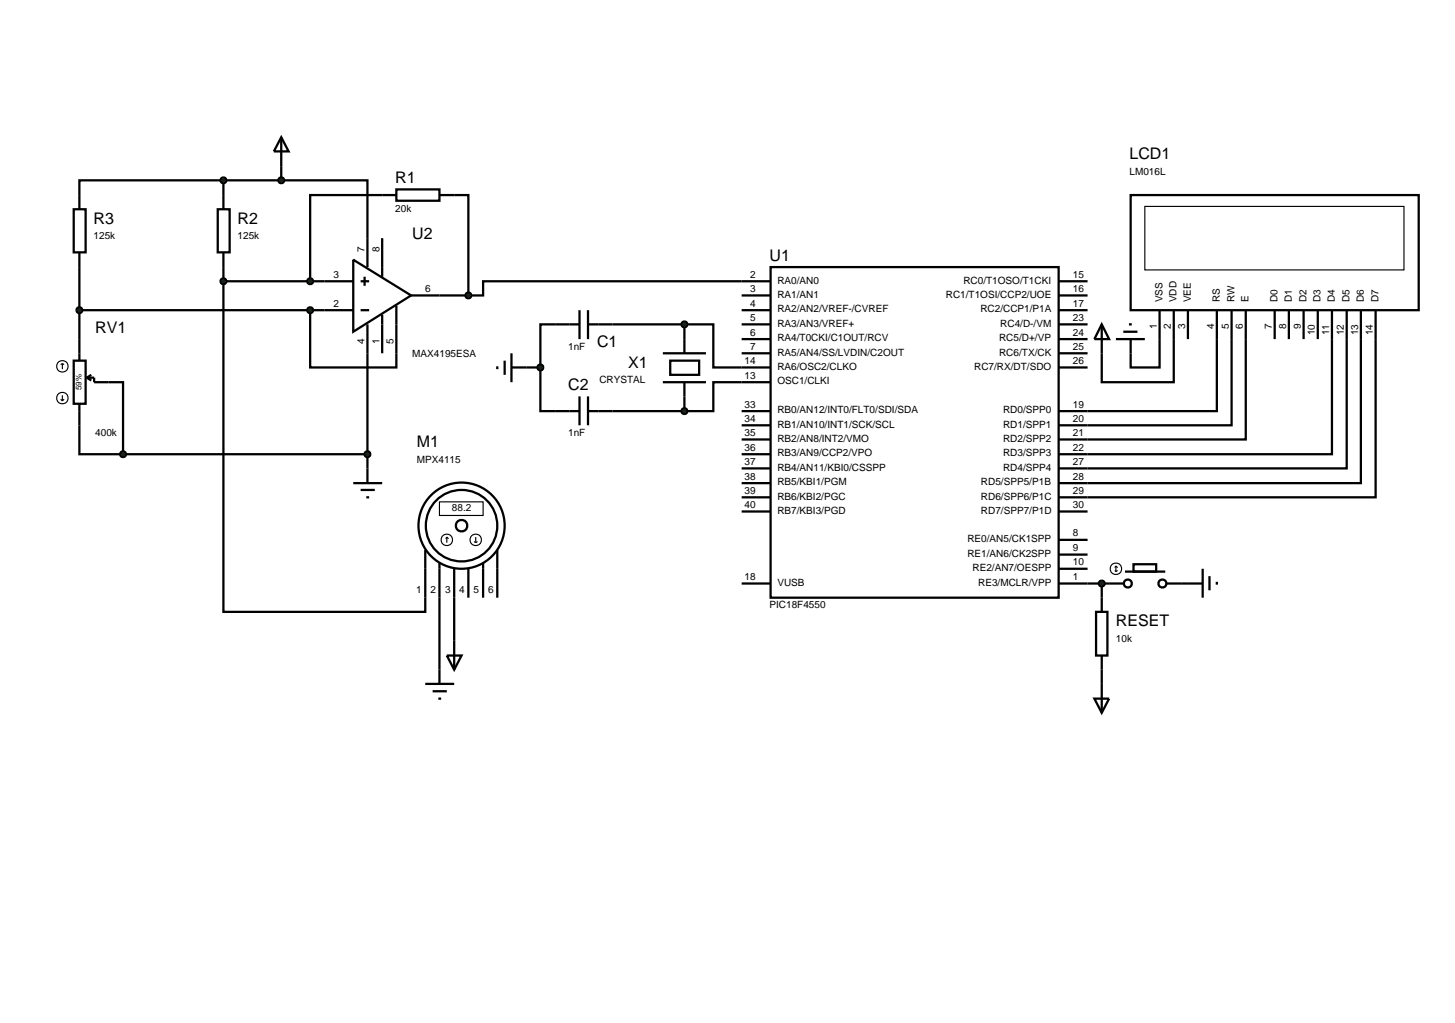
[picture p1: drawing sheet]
<svg xmlns="http://www.w3.org/2000/svg" width="257mm" height="180mm" viewBox="0 0 257 180" stroke-linecap="round" stroke-linejoin="round" font-family="sans-serif">
<g fill="none" stroke="#000" stroke-width=".4">
<path d="M39.4 31.8h-25.4v2.6M39.4 31.8v2.6M39.4 31.8h10.2M49.6 31.8h15.2v10.2M49.6 29.3v2.5M67.4 34.4h-12.7v15.2M80.1 34.4h2.5v17.7M199.4 34.4h50.8v20.3h-50.8zM14 54.7h43.2M14 47.1v12.7M39.4 49.6v58.3h35.6v-2.5M39.4 47.1v2.5"/>
<path d="M39.4 49.6h17.8M54.7 54.7v10.1h15.2v-2.5M77.5 52.1h5.1M102.2 57.2h-6.9v7.6M102.2 54.7v5.1M103.7 57.2h17M103.7 54.7v5.1M120.7 57.2h5.1v7.6h10.1M120.7 57.2v5.1M130.8 57.2h5.1M130.8 54.7h5.1M130.8 52.1h5.1"/>
<path d="M130.8 59.8h5.1M135.9 47.1h50.8v58.3h-50.8zM135.9 49.6h-50.7v2.5h-2.6M186.7 57.2h5.1M186.7 49.6h5.1M186.7 54.7h5.1M186.7 52.1h5.1M186.7 59.8h5.1M204.5 54.7v10.1h-5.1v-2.5M207 54.7v12.7h-12.7v-5.1M209.5 54.7v5.1M214.6 54.7v17.8h-27.9"/>
<path d="M217.2 54.7v20.3h-30.5M219.7 54.7v22.8h-33M224.8 54.7v5.1M227.3 54.7v5.1M229.9 54.7v5.1M232.4 54.7v5.1M234.9 54.7v25.4h-48.2M237.5 54.7v27.9h-50.8M240 54.7v30.5h-53.3M242.6 54.7v33h-55.9M14 75v5.1h7.7M19.1 67.4h2.6v12.7"/>
<path d="M64.8 62.3v20.3M92.8 64.8h2.5M95.3 64.8v7.7h6.9M102.2 69.9v5.1M103.7 72.5h17M103.7 69.9v5.1M116.9 62.3h7.6M116.9 67.4h7.6M118.2 63.6h5.1v2.5h-5.1zM120.7 67.4v5.1M130.8 72.5h5.1M130.8 62.3h5.1"/>
<path d="M130.8 75h5.1M130.8 77.5h5.1M135.9 67.4h-10.1v5.1h-5.1M186.7 64.8h5.1M186.7 62.3h5.1M21.7 80.1h43.1M130.8 80.1h5.1M130.8 82.6h5.1M130.8 85.2h5.1M130.8 87.7h5.1M130.8 90.2h5.1M186.7 90.2h5.1"/>
<path d="M186.7 95.2h5.1M186.7 97.8h5.1M199.9 99.5h4v1.3h-4zM77.5 105.4v12.7M80.1 105.4v7.6M130.8 102.9h5.1M186.7 102.9h11.4M186.7 100.3h5.1M193.3 107.9h2v7.7h-2zM194.3 102.9v5M194.3 115.6v5M198.4 100.8h7.1"/>
<path d="M205.7 102.9h6.4M212.1 100.3v5.1M213.3 101.6v2.5M214.6 102.6v.5"/>
<circle cx="198.9" cy="102.9" r=".7"/>
<circle cx="205" cy="102.9" r=".7"/>
</g>
<g fill="none" stroke="#000" stroke-width=".2">
<path d="M201.9 36.4h45.7v11.2h-45.7zM196.8 99.8v1M196.8 99.8l.3 .3M196.8 99.8l-.2 .3M196.6 100.6l.2 .2M197.1 100.6l-.3 .2"/>
<circle cx="196.8" cy="100.3" r="1.01"/>
</g>
<path d="M193.9 102.6l.4-.2-.5 .5zM194.3 102.4l.3 .1 .2 .4zM194.3 103.4l.5-.5-.2 .4zM193.8 102.9l.5 .5-.3-.1z" fill="#004000" stroke="#000" stroke-width=".4"/>
<path d="M193.8 102.9l.5-.5 .5 .5-.5 .5z" fill="#004000"/>
<path d="M194.3 57.2l1.3 2.6h-2.6zM194.3 57.2v5.1M196.8 59.8h5.1M198.1 58.5h2.5M199.1 57.2h.5M199.4 59.8v2.5M193 123.2h2.6l-1.3 2.5zM194.3 120.6v5.1" fill="none" stroke="#000" stroke-width=".4"/>
<g fill="#004000" stroke="#000" stroke-width=".4">
<path d="M120.4 72.1l.3-.1-.5 .5zM120.7 72l.4 .2 .1 .3zM121.2 72.5l-.1 .3-.4 .2zM120.2 72.5l.5 .5-.3-.1z"/>
<path d="M120.4 56.8l.3-.1-.5 .5zM120.7 56.7l.4 .2 .1 .3zM121.2 57.2l-.1 .3-.4 .2zM120.2 57.2l.5 .5-.3-.1z"/>
</g>
<g fill="#004000">
<path d="M120.2 72.5l.5-.5 .5 .5-.5 .5z"/>
<path d="M120.2 57.2l.5-.5 .5 .5-.5 .5z"/>
</g>
<path d="M87.7 64.6v.5M89 63.6v2.5M90.2 64.8h2.6M90.2 62.3v5.1" fill="none" stroke="#000" stroke-width=".4"/>
<path d="M94.9 64.5l.4-.2-.5 .5zM95.3 64.3l.3 .1 .2 .4zM95.8 64.8l-.1 .3-.4 .2zM94.8 64.8l.5 .5-.3-.1z" fill="#004000" stroke="#000" stroke-width=".4"/>
<path d="M94.8 64.8l.5-.5 .5 .5-.5 .5z" fill="#004000"/>
<g fill="none" stroke="#000" stroke-width=".4">
<path d="M13 36.9h2.1v7.6h-2.1zM14 34.4v2.5M38.4 36.9h2.1v7.6h-2.1zM39.4 34.4v2.5M49.6 24.2l1.3 2.5h-2.6zM49.6 24.2v5.1M67.4 34.4h2.5M69.9 33.4h7.6v2h-7.6zM77.5 34.4h2.6M14 44.5v2.6M39.4 44.5v2.6M57.2 54.7h5.1"/>
<path d="M57.2 49.6h5.1M62.3 45.8l10.2 6.3-10.2 6.4zM63.6 54.7h1.5M63.6 49.6h1.5M64.3 48.8v1.6M64.8 42v5.1M64.8 57.2v5.1M67.4 42v6.8M67.4 55.5v6.8M69.9 53.9v8.4M72.5 52.1h5"/>
</g>
<g fill="#004000" stroke="#000" stroke-width=".4">
<path d="M39.1 31.4l.3-.1-.5 .5zM39.4 31.3l.4 .2 .1 .3zM39.4 32.3l.5-.5-.1 .3zM38.9 31.8l.5 .5-.4-.2z"/>
<path d="M49.3 31.4l.3-.1-.5 .5zM49.6 31.3l.4 .2 .1 .3zM49.6 32.3l.5-.5-.2 .4zM49.1 31.8l.5 .5-.4-.2z"/>
<path d="M54.3 49.3l.4-.2-.5 .5zM54.7 49.1l.3 .1 .2 .4zM55.2 49.6l-.2 .4-.3 .1zM54.2 49.6l.5 .5-.4-.2z"/>
<path d="M54.3 54.4l.4-.2-.5 .5zM54.7 54.2l.3 .1 .2 .4zM54.7 55.2l.5-.5-.2 .4zM54.2 54.7l.5 .5-.4-.2z"/>
</g>
<g fill="#004000">
<path d="M39.4 31.3l.5 .5-.5 .5-.5-.5z"/>
<path d="M49.6 31.3l.5 .5-.5 .5-.5-.5z"/>
<path d="M54.2 49.6l.5-.5 .5 .5-.5 .5z"/>
<path d="M54.2 54.7l.5-.5 .5 .5-.5 .5z"/>
</g>
<path d="M14 59.8v3.8M13 63.6h2.1v7.6h-2.1zM14 71.2v3.8M15.3 66.6l.8 .5M15.3 66.6h1.3v.8h2.5M16.1 66.1l-.8 .5M62.3 85.2h5.1M63.6 86.4h2.5M64.6 87.7h.5M64.8 82.6v2.6" fill="none" stroke="#000" stroke-width=".4"/>
<g fill="none" stroke="#000" stroke-width=".2">
<path d="M10.7 70.4l.3 .3M11 64.1l-.3 .2M11 64.1l.3 .2M11 64.1v1M11 69.7v1M11.3 70.4l-.3 .3"/>
<circle cx="11" cy="64.6" r="1.01"/>
<circle cx="11" cy="70.2" r="1.01"/>
</g>
<g fill="#004000" stroke="#000" stroke-width=".4">
<path d="M13.6 54.4l.4-.2-.5 .5zM14 54.2l.4 .2 .1 .3zM14 55.2l.5-.5-.1 .3zM13.5 54.7l.5 .5-.4-.2z"/>
<path d="M64.4 79.8l.4-.2-.5 .5zM64.8 79.6l.4 .2 .1 .3zM64.8 80.6l.5-.5-.1 .3zM64.3 80.1l.5 .5-.4-.2z"/>
<path d="M21.3 79.8l.4-.2-.5 .5zM21.7 79.6l.4 .2 .1 .3zM21.7 80.6l.5-.5-.1 .3zM21.2 80.1l.5 .5-.3-.1z"/>
<path d="M82.2 51.8l.4-.2-.5 .5zM82.6 51.6l.4 .2 .1 .3zM82.6 52.6l.5-.5-.1 .3zM82.1 52.1l.5 .5-.3-.1z"/>
</g>
<g fill="#004000">
<path d="M13.5 54.7l.5-.5 .5 .5-.5 .5z"/>
<path d="M64.3 80.1l.5-.5 .5 .5-.5 .5z"/>
<path d="M21.2 80.1l.5-.5 .5 .5-.5 .5z"/>
<path d="M82.1 52.1l.5-.5 .5 .5-.5 .5z"/>
</g>
<g fill="none" stroke="#000" stroke-width=".4">
<path d="M75 97v8.4M77.5 99.3v6.1M85.2 99.3v6.1M87.7 97v8.4M77.5 118.1v2.5M80.1 100.3v5.1M82.6 100.3v5.1M75 120.6h5.1M76.3 121.9h2.5M77.3 123.2h.5"/>
<circle cx="81.4" cy="92.7" r="7.6"/>
<circle cx="81.4" cy="92.7" r="6.3"/>
<circle cx="81.4" cy="92.7" r="1.01"/>
</g>
<g fill="none" stroke="#000" stroke-width=".2">
<path d="M77.5 88.5h7.7v2.4h-7.7zM78.8 94.7l-.2 .3M78.8 94.7l.3 .3M78.8 94.7v1M83.6 95.5l.3 .2M83.9 94.7v1M84.2 95.5l-.3 .2"/>
<circle cx="78.8" cy="95.2" r="1.01"/>
<circle cx="83.9" cy="95.2" r="1.01"/>
</g>
<path d="M39 49.3l.4-.2-.5 .5zM39.4 49.1l.4 .2 .1 .3zM39.9 49.6l-.1 .3-.4 .2zM38.9 49.6l.5 .5-.4-.2z" fill="#004000" stroke="#000" stroke-width=".4"/>
<path d="M38.9 49.6l.5-.5 .5 .5-.5 .5z" fill="#004000"/>
<path d="M78.8 115.6h2.6l-1.3 2.5zM80.1 113v5.1" fill="none" stroke="#000" stroke-width=".4"/>
<g font-size="2.8">
<text x="199.2" y="28.1">LCD1</text>
<text x="69.7" y="32.3">R1</text>
<text x="16.5" y="39.5">R3</text>
<text x="41.9" y="39.5">R2</text>
<text x="72.7" y="42.2">U2</text>
<text x="135.7" y="46">U1</text>
<text x="16.8" y="58.7">RV1</text>
<text x="105.3" y="61.2">C1</text>
<text x="110.8" y="64.9">X1</text>
<text x="100.2" y="68.8">C2</text>
<text x="73.5" y="78.9">M1</text>
<text x="196.8" y="110.5">RESET</text>
</g>
<g font-size="1.8">
<text x="199.2" y="30.8">LM016L</text>
<text x="69.7" y="37.3">20k</text>
<text x="16.5" y="42.2">125k</text>
<text x="41.9" y="42.2">125k</text>
<text x="64.3" y="44.4" transform="rotate(-90 64.3 44.4)">7</text>
<text x="66.9" y="44.4" transform="rotate(-90 66.9 44.4)">8</text>
<text x="58.8" y="49">3</text>
<text x="75" y="51.5">6</text>
<text x="132.3" y="49">2</text>
<text x="132.3" y="51.5">3</text>
<text x="137.1" y="50">RA0/AN0</text>
<text x="137.1" y="52.5">RA1/AN1</text>
<text x="166.8" y="52.5">RC1/T1OSI/CCP2/UOE</text>
<text x="169.9" y="50">RC0/T1OSO/T1CKI</text>
<text x="189.2" y="49">15</text>
<text x="189.2" y="51.5">16</text>
<text x="205" y="53.3" transform="rotate(-90 205 53.3)">VSS</text>
<text x="207.5" y="53.3" transform="rotate(-90 207.5 53.3)">VDD</text>
<text x="210" y="53.3" transform="rotate(-90 210 53.3)">VEE</text>
<text x="215.1" y="53.3" transform="rotate(-90 215.1 53.3)">RS</text>
<text x="217.7" y="53.3" transform="rotate(-90 217.7 53.3)">RW</text>
<text x="220.2" y="53.3" transform="rotate(-90 220.2 53.3)">E</text>
<text x="225.3" y="53.3" transform="rotate(-90 225.3 53.3)">D0</text>
<text x="227.8" y="53.3" transform="rotate(-90 227.8 53.3)">D1</text>
<text x="230.4" y="53.3" transform="rotate(-90 230.4 53.3)">D2</text>
<text x="232.9" y="53.3" transform="rotate(-90 232.9 53.3)">D3</text>
<text x="235.4" y="53.3" transform="rotate(-90 235.4 53.3)">D4</text>
<text x="238" y="53.3" transform="rotate(-90 238 53.3)">D5</text>
<text x="240.5" y="53.3" transform="rotate(-90 240.5 53.3)">D6</text>
<text x="243.1" y="53.3" transform="rotate(-90 243.1 53.3)">D7</text>
<text x="58.8" y="54.1">2</text>
<text x="132.3" y="54.1">4</text>
<text x="132.3" y="56.6">5</text>
<text x="132.3" y="59.2">6</text>
<text x="137.1" y="55.1">RA2/AN2/VREF-/CVREF</text>
<text x="137.1" y="57.6">RA3/AN3/VREF+</text>
<text x="172.9" y="55.1">RC2/CCP1/P1A</text>
<text x="176.4" y="57.6">RC4/D-/VM</text>
<text x="189.2" y="54.1">17</text>
<text x="189.2" y="56.6">23</text>
<text x="189.2" y="59.2">24</text>
<text x="204" y="58.1" transform="rotate(-90 204 58.1)">1</text>
<text x="206.5" y="58.1" transform="rotate(-90 206.5 58.1)">2</text>
<text x="209" y="58.1" transform="rotate(-90 209 58.1)">3</text>
<text x="214.1" y="58.1" transform="rotate(-90 214.1 58.1)">4</text>
<text x="216.7" y="58.1" transform="rotate(-90 216.7 58.1)">5</text>
<text x="219.2" y="58.1" transform="rotate(-90 219.2 58.1)">6</text>
<text x="224.3" y="58.1" transform="rotate(-90 224.3 58.1)">7</text>
<text x="226.8" y="58.1" transform="rotate(-90 226.8 58.1)">8</text>
<text x="229.4" y="58.1" transform="rotate(-90 229.4 58.1)">9</text>
<text x="231.9" y="59.1" transform="rotate(-90 231.9 59.1)">10</text>
<text x="234.4" y="59.1" transform="rotate(-90 234.4 59.1)">11</text>
<text x="237" y="59.1" transform="rotate(-90 237 59.1)">12</text>
<text x="239.5" y="59.1" transform="rotate(-90 239.5 59.1)">13</text>
<text x="242.1" y="59.1" transform="rotate(-90 242.1 59.1)">14</text>
<text x="64.3" y="60.7" transform="rotate(-90 64.3 60.7)">4</text>
<text x="66.9" y="60.7" transform="rotate(-90 66.9 60.7)">1</text>
<text x="69.4" y="60.7" transform="rotate(-90 69.4 60.7)">5</text>
<text x="72.7" y="62.9">MAX4195ESA</text>
<text x="100.2" y="61.7">1nF</text>
<text x="131.3" y="64.2">14</text>
<text x="132.3" y="61.7">7</text>
<text x="137.1" y="60.2">RA4/T0CKI/C1OUT/RCV</text>
<text x="137.1" y="62.7">RA5/AN4/SS/LVDIN/C2OUT</text>
<text x="137.1" y="65.2">RA6/OSC2/CLKO</text>
<text x="171.8" y="65.2">RC7/RX/DT/SDO</text>
<text x="176.2" y="60.2">RC5/D+/VP</text>
<text x="176.2" y="62.7">RC6/TX/CK</text>
<text x="189.2" y="61.7">25</text>
<text x="189.2" y="64.2">26</text>
<text x="105.7" y="67.6">CRYSTAL</text>
<text x="131.3" y="66.8">13</text>
<text x="131.3" y="71.9">33</text>
<text x="137.1" y="67.8">OSC1/CLKI</text>
<text x="189.2" y="71.9">19</text>
<text x="16.8" y="76.9">400k</text>
<text x="100.2" y="76.9">1nF</text>
<text x="131.3" y="74.4">34</text>
<text x="131.3" y="76.9">35</text>
<text x="137.1" y="72.9">RB0/AN12/INT0/FLT0/SDI/SDA</text>
<text x="137.1" y="75.4">RB1/AN10/INT1/SCK/SCL</text>
<text x="137.1" y="77.9">RB2/AN8/INT2/VMO</text>
<text x="176.9" y="72.9">RD0/SPP0</text>
<text x="176.9" y="75.4">RD1/SPP1</text>
<text x="176.9" y="77.9">RD2/SPP2</text>
<text x="189.2" y="74.4">20</text>
<text x="189.2" y="76.9">21</text>
<text x="73.5" y="81.6">MPX4115</text>
<text x="131.3" y="79.5">36</text>
<text x="131.3" y="82">37</text>
<text x="137.1" y="80.5">RB3/AN9/CCP2/VPO</text>
<text x="137.1" y="83">RB4/AN11/KBI0/CSSPP</text>
<text x="176.9" y="80.5">RD3/SPP3</text>
<text x="176.9" y="83">RD4/SPP4</text>
<text x="189.2" y="79.5">22</text>
<text x="189.2" y="82">27</text>
<text x="131.3" y="84.6">38</text>
<text x="131.3" y="87.1">39</text>
<text x="131.3" y="89.6">40</text>
<text x="137.1" y="85.6">RB5/KBI1/PGM</text>
<text x="137.1" y="88.1">RB6/KBI2/PGC</text>
<text x="173" y="85.6">RD5/SPP5/P1B</text>
<text x="173" y="88.1">RD6/SPP6/P1C</text>
<text x="189.2" y="84.6">28</text>
<text x="189.2" y="87.1">29</text>
<text x="189.2" y="89.6">30</text>
<text x="79.7" y="90.1">88.2</text>
<text x="137.1" y="90.6">RB7/KBI3/PGD</text>
<text x="170.6" y="95.6">RE0/AN5/CK1SPP</text>
<text x="173" y="90.6">RD7/SPP7/P1D</text>
<text x="189.2" y="94.6">8</text>
<text x="170.6" y="98.2">RE1/AN6/CK2SPP</text>
<text x="171.5" y="100.7">RE2/AN7/OESPP</text>
<text x="189.2" y="97.2">9</text>
<text x="189.2" y="99.7">10</text>
<text x="73.4" y="104.6">1</text>
<text x="75.9" y="104.6">2</text>
<text x="78.5" y="104.6">3</text>
<text x="81" y="104.6">4</text>
<text x="83.5" y="104.6">5</text>
<text x="86.1" y="104.6">6</text>
<text x="131.3" y="102.3">18</text>
<text x="135.7" y="107.3">PIC18F4550</text>
<text x="137.1" y="103.3">VUSB</text>
<text x="172.5" y="103.3">RE3/MCLR/VPP</text>
<text x="189.2" y="102.3">1</text>
<text x="196.8" y="113.2">10k</text>
</g>
<text font-size="1.4" x="14.4" y="68.8" transform="rotate(-90 14.4 68.8)">59%</text>
</svg>
